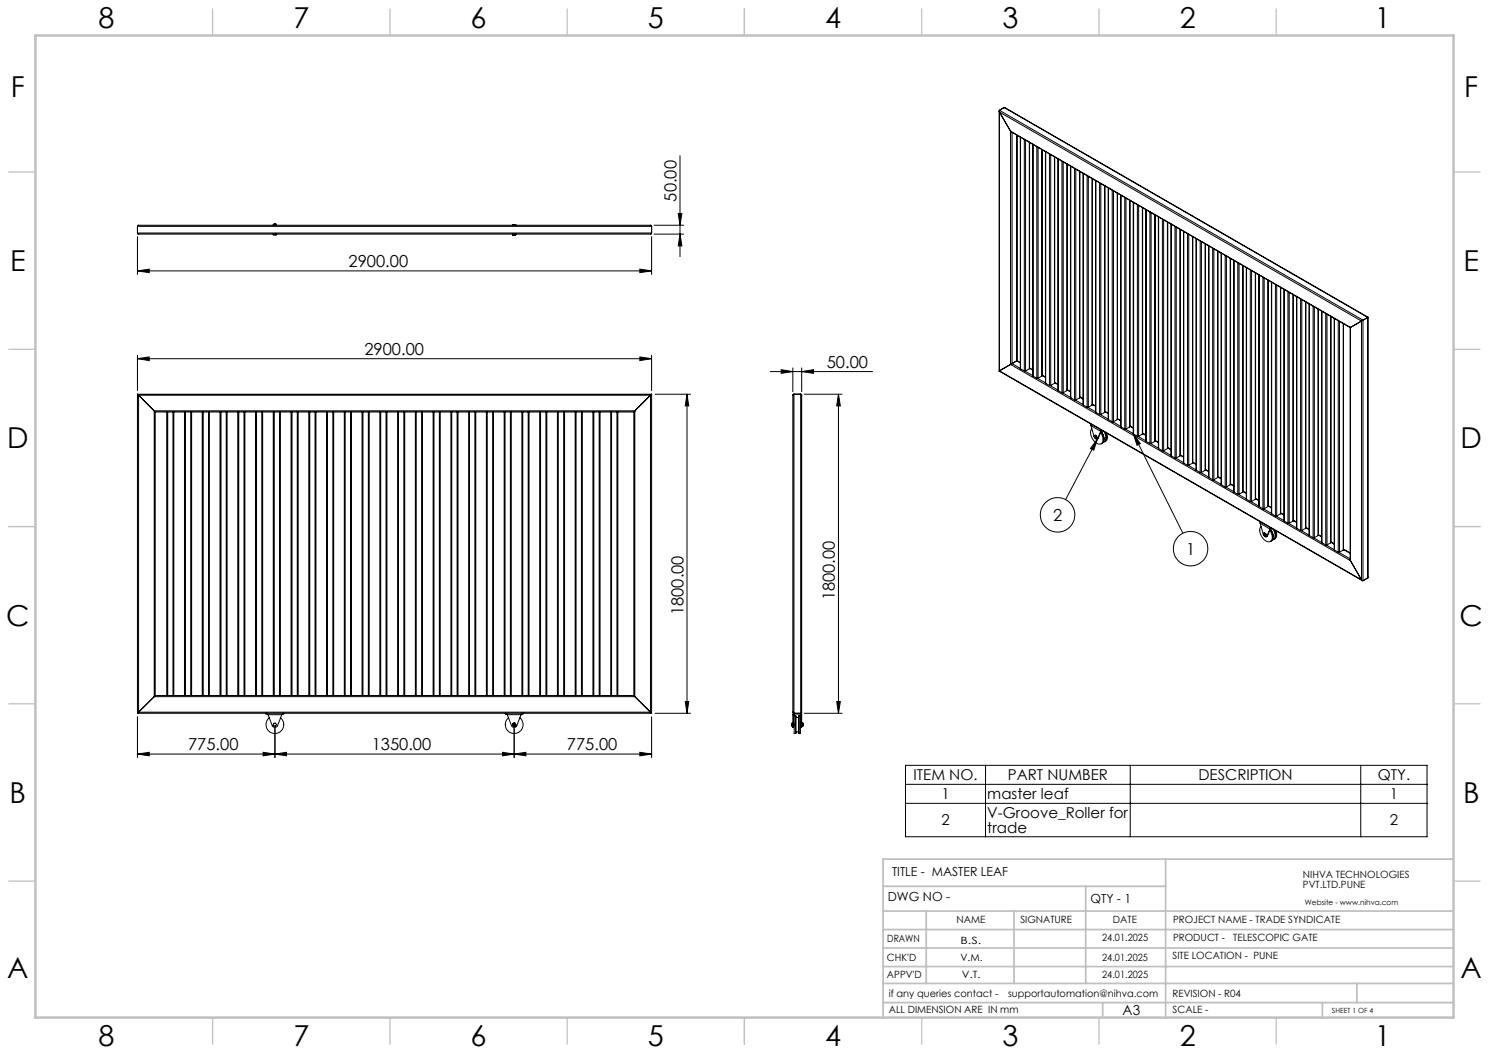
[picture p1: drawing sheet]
<svg xmlns="http://www.w3.org/2000/svg" width="420mm" height="297mm" viewBox="0 0 420 297" stroke-linecap="round" stroke-linejoin="round" font-family="sans-serif">
<g fill="none" stroke="#000" stroke-width=".28">
<path d="M281.8 31.3v73.4M281.9 31.1v.5M281.9 31.1l102.6 59.2M281.9 31.6l102.1 59M281.9 31.6l3.1 5.4M281.9 31.6v73M283.2 30.3l102.7 59.2M283.2 30.3l102.6 59.2M283.2 30.3l-1.3 .8M285 37l95.8 55.4M285 37l95.9 55.4M285 37v65.8"/>
<path d="M285.5 37.3v65.2M286.8 38.1v63.7M286.9 38.2v63.5M287.8 38.7v65.2M287.9 38.7v65.3M288.9 39.3v65.3M289.3 39.5v65.1M191.8 43.9v28.5M290.3 40.1v63.9M290.4 40.2l-.1 63.8M291.3 40.7l.1 65.4M291.4 40.8v65.3"/>
<path d="M292.5 41.4v65.3M292.8 41.6v65.1M293.9 42.2v63.9M294 42.3l-.1 63.8M294.9 42.8l.1 65.3M295 42.8v65.3M296 43.4v65.3M296.4 43.6v65.1M297.4 44.2v63.9M297.5 44.3l-.1 63.8M298.4 44.8l.1 65.4M298.5 44.9v65.3"/>
<path d="M299.5 45.5v65.3M299.9 45.7v65.1M301 46.3v63.9M301.9 46.9l.1 65.3M302 46.9v65.3M303.1 47.5v65.3M303.5 47.7v65.1M304.5 48.3v63.9M304.6 48.4l-.1 63.8M305.5 48.9l.1 65.4M305.6 49v65.3M306.6 49.6v65.3"/>
<path d="M307 49.8v65.1M308 50.4v63.9M308.1 50.4l-.1 63.9M309 50.9l.1 65.4M309.1 51v65.3M310.2 51.6v65.3M310.5 51.8v65.1M311.6 52.4v63.9M311.7 52.5l-.1 63.8M312.6 53l.1 65.4M312.7 53.1v65.3M313.7 53.7v65.3"/>
<path d="M314.1 53.9v65.1M315.1 54.5v63.9M315.2 54.5l-.1 63.9M316.1 55l.1 65.4M316.2 55.1v65.3M317.3 55.7v65.3M317.6 55.9v65.1M318.7 56.5v63.9M319.7 57.1v65.2M319.8 57.1v65.3M320.8 57.7v65.3M321.2 58v65"/>
<path d="M322.2 58.6v63.8M322.3 58.6l-.1 63.8M323.2 59.1l.1 65.4M323.3 59.2v65.3M324.3 59.8v65.3M38.8 76.4l3.3-.5v1zM38.8 65.7l.2 .3h144.6l.2-.3M38.8 63.8v1.9M38.8 66.7v10.7M38.8 76.4h145M38.8 63.8h145M38.8 65.7h145"/>
<path d="M77.1 63.5v-.1h.9v.1M77.1 66v.2h.9v-.2M77.1 63.3h.8M77.1 63.3v.1M77.3 63.4v.1M77.3 66v.2M77.3 63.2h.4M77.8 63.4v.1M77.8 66v.2M77.9 63.3v.1M144.6 63.5v-.2h.9v.2M144.6 66v.2h.9"/>
<path d="M144.6 66.2h.9M144.6 66.2h.1M144.8 63.3v.2M144.8 66v.2M144.9 66.3h.3M145.3 63.3v.2M145.3 66v.2M145.5 66v.2M180.5 75.9l3.3 .5-3.3 .5zM183.5 63.5l.3 .3M183.5 63.5h-144.5l-.2 .3M183.8 66.7v10.7"/>
<path d="M183.8 63.8v1.9M184.5 66h8.3M184.5 63.5h8.3M191.3 60.2h1l-.5 3.3zM191.8 66l.5 3.4h-1zM324.7 60v65.1M325.8 60.6v63.9M326.7 61.2l.1 65.3M326.8 61.2v65.3M327.9 61.8v65.3M328.2 62.1v65M329.3 62.6v63.9"/>
<path d="M329.4 62.7l-.1 63.8M330.3 63.2l.1 65.4M330.4 63.2v65.4M331.4 63.9v65.3M331.8 64.1v65.1M332.8 64.7v63.9M332.9 64.7l-.1 63.9M333.8 65.3l.1 65.3M333.9 65.3v65.3M335 65.9v65.3M335.3 66.1v65.1M336.4 66.7v63.9"/>
<path d="M336.4 66.8v63.8M337.4 67.3l.1 65.3M337.5 67.3v65.3M338.5 68v65.3M338.9 68.2v65.1M339.9 68.8v63.8M340 68.8l-.1 63.8M340.9 69.4l.1 65.3M341 69.4v65.3M342.1 70v65.3M342.4 70.2v65.1M343.5 70.8v63.9"/>
<path d="M343.5 70.9v63.8M344.5 71.4v65.3M345.6 72.1v65.3M345.9 72.2v65.2M347 72.9v63.8M347.1 72.9l-.1 63.8M348 73.4v65.3M348.1 73.5v65.3M349.1 74.1v65.3M349.5 74.3v65.1M350.6 74.9v63.9M350.6 75v63.8"/>
<path d="M351.5 75.5v65.2M351.6 75.5v65.3M352.7 76.2v65.3M353 76.3v65.2M354.1 77v63.8M354.2 77l-.1 63.8M355.1 77.5v65.3M355.2 77.6v65.3M356.2 78.2v65.3M356.6 78.4v65.1M357.6 79v63.9M357.7 79.1l-.1 63.8"/>
<path d="M358.6 79.6v65.2M358.7 79.6v65.3M359.8 80.2v65.4M360.1 80.4v65.2M361.2 81.1v63.8M362.2 81.6v65.3M362.2 81.7v65.3M363.3 82.3v65.3M363.6 82.5v65.1M364.7 83.1v63.9M364.8 83.1l-.1 63.9M365.7 83.7v65.2"/>
<path d="M365.8 83.7v65.3M366.9 84.3v65.3M367.2 84.5v65.1M368.3 85.2v63.8M369.3 85.7v65.3M369.3 85.8v65.3M370.4 86.4v65.3M370.7 86.6v65.1M371.8 87.2v63.9M371.9 87.2l-.1 63.9M372.8 87.8v65.2M372.9 87.8v65.3"/>
<path d="M373.9 88.4v65.3M374.3 88.6v65.1M375.4 89.2v63.9M375.4 89.3v63.8M376.3 89.8v65.2M376.4 89.8v65.3M377.5 90.4v65.3M377.8 90.7v65M378.9 91.3v63.8M379 91.3l-.1 63.8M380.8 92.4v65.5M380.9 92.4h-.1"/>
<path d="M380.9 92.4v65.7M384 90.6v72.9M384 90.6l-3.1 1.8M384.5 90.3l-.5 .3M384.5 90.3v73.5M385.8 89.5v73.5M385.8 89.5l-1.3 .8M385.9 89.5l-.1 73.5M385.9 89.5h-.1M38.8 111.2l.3 .3M38.8 111.2v90M38.8 111.2h145"/>
<path d="M38.8 101.2l3.3-.5v1zM38.8 100.2v10M38.8 101.2h145M39.1 111.5h144.4M39.1 111.5l4.4 4.4M39.1 111.5v89.4M43.5 115.9l.3 .3M43.5 115.9h135.6M43.5 115.9v80.6M43.8 116.2h3.5M43.8 116.2v80M47 116.2v80"/>
<path d="M47.3 116.2h1.5M47.3 116.2v80M48.8 116.2h.2M48.8 116.2v80M49 116.2h3.3M49 116.2v80M52 116.2v80M52.3 116.2h1.5M52.3 116.2v80M53.8 116.2h.2M53.8 116.2v80M54 116.2h3.3"/>
<path d="M54 116.2v80M57 116.2v80M57.3 116.2h1.5M57.3 116.2v80M58.8 116.2h.2M58.8 116.2v80M59 116.2h3.3M59.1 116.2v80M62.1 116.2v80M62.3 116.2h1.5M62.3 116.2v80M63.8 116.2h.2"/>
<path d="M63.8 116.2v80M64 116.2h3.3M64.1 116.2v80M67.1 116.2v80M67.3 116.2h1.5M67.3 116.2v80M68.8 116.2h3.6M68.8 116.2v80M69.1 116.2v80M72.1 116.2v80M72.4 116.2h1.4M72.4 116.2v80"/>
<path d="M73.8 116.2h3.6M73.8 116.2v80M74.1 116.2v80M77.1 116.2v80M77.4 116.2h1.4M77.4 116.2v80M78.8 116.2h3.6M78.8 116.2v80M79.1 116.2v80M82.1 116.2v80M82.4 116.2h1.5M82.4 116.2v80"/>
<path d="M83.9 116.2h3.5M83.9 116.2v80M84.1 116.2v80M87.1 116.2v80M87.4 116.2h1.5M87.4 116.2v80M88.9 116.2h3.5M88.9 116.2v80M89.1 116.2v80M92.1 116.2v80M92.4 116.2h1.5M92.4 116.2v80"/>
<path d="M93.9 116.2h3.5M93.9 116.2v80M94.1 116.2v80M97.1 116.2v80M97.4 116.2h1.5M97.4 116.2v80M98.9 116.2h3.5M98.9 116.2v80M99.1 116.2v80M102.1 116.2v80M102.4 116.2h1.5M102.4 116.2v80"/>
<path d="M103.9 116.2h3.5M103.9 116.2v80M104.1 116.2v80M107.1 116.2v80M107.4 116.2h1.5M107.4 116.2v80M108.9 116.2h3.5M108.9 116.2v80M109.1 116.2v80M112.1 116.2v80M112.4 116.2h1.5M112.4 116.2v80"/>
<path d="M113.9 116.2h3.5M113.9 116.2v80M114.2 116.2v80M117.2 116.2v80M117.4 116.2h1.5M117.4 116.2v80M118.9 116.2h3.5M118.9 116.2v80M119.2 116.2v80M122.2 116.2v80M122.4 116.2h1.5M122.4 116.2v80"/>
<path d="M123.9 116.2h3.5M123.9 116.2v80M124.2 116.2v80M127.2 116.2v80M127.4 116.2h1.5M127.4 116.2v80M128.9 116.2h3.5M128.9 116.2v80M129.2 116.2v80M132.2 116.2v80M132.4 116.2h1.5M132.4 116.2v80"/>
<path d="M133.9 116.2h.3M133.9 116.2v80M134.2 116.2h3.2M134.2 116.2v80M137.2 116.2v80M137.4 116.2h1.6M137.4 116.2v80M139 116.2h.2M139 116.2v80M139.2 116.2h3.3M139.2 116.2v80M142.2 116.2v80"/>
<path d="M142.5 116.2h1.5M142.5 116.2v80M144 116.2h.2M144 116.2v80M144.2 116.2h3.3M144.2 116.2v80M147.2 116.2v80M147.5 116.2h1.5M147.5 116.2v80M149 116.2h.2M149 116.2v80M149.2 116.2h3.3"/>
<path d="M149.2 116.2v80M152.2 116.2v80M152.5 116.2h1.5M152.5 116.2v80M154 116.2h.2M154 116.2v80M154.2 116.2h3.3M154.2 116.2v80M157.2 116.2v80M157.5 116.2h1.5M157.5 116.2v80M159 116.2h.2"/>
<path d="M159 116.2v80M159.2 116.2h3.3M159.2 116.2v80M162.2 116.2v80M162.5 116.2h1.5M162.5 116.2v80M164 116.2h.2M164 116.2v80M164.2 116.2h3.3M164.3 116.2v80M167.3 116.2v80M167.5 116.2h1.5"/>
<path d="M167.5 116.2v80M169 116.2h.2M169 116.2v80M169.2 116.2h3.3M169.3 116.2v80M172.3 116.2v80M172.5 116.2h1.5M172.5 116.2v80M174 116.2h.2M174 116.2v80M174.2 116.2h4.6M174.3 116.2v80"/>
<path d="M178.8 116.2v80M179.1 115.9l-.3 .3M179.1 115.9v80.6M180.5 100.7l3.3 .5-3.3 .5zM183.5 111.5v89.4M183.5 111.5l-4.4 4.4M183.8 111.2l-.3 .3M183.8 111.2v90M183.8 100.2v10M184.8 111.2h10M193.8 111.2l.5 3.3h-1zM193.8 111.2v90"/>
<path d="M217.3 104.8h28.8M220.3 104.3l3.3 .5-3.3 .5zM223.6 103.8v6.7M223.9 111.2l-.3 .3v89.4M223.9 111.2h1.9M223.9 111.2v90M225.8 111.2l.3 .3M225.8 111.2v90M226.1 111.5v89.5l-.3 .2M226.1 104.8l3.3-.5v1zM226.1 103.8v6.7M226.8 111.2h10.7"/>
<path d="M236.5 111.2l.5 3.3h-1zM236.5 111.2v90M281.8 104.7l102.4 59.1M281.9 104.6l-.1 .1M281.9 104.6l102.1 58.9M285 102.8l95.9 55.3M285 102.8l-3.1 1.8M285.5 102.5l-.5 .3M285.5 102.5l2.3 1.4M286.8 101.8l-1.3 .7M286.8 101.8l1 .6M286.9 101.7l-.1 .1"/>
<path d="M286.9 101.7l.9 .6M287.8 103.9l.1 .1M287.9 104l1 .6M288.9 104.6h.4M289.1 104.7l2.2 1.2M290.3 104l-1 .6M290.4 103.8l.9 .5M290.4 103.9l.9 .5M291.4 106.1l1.1 .6M292.5 106.7h.3M292.7 106.7l2.2 1.3M293.9 106.1l-1.1 .6"/>
<path d="M294 105.8l.9 .6M295 108.1l1 .6M296 108.7h.4M296.2 108.8l2.2 1.2M297.4 108.1l-1 .6M297.5 107.8l.9 .6M297.5 107.9l.9 .6M298.5 110.2l1 .6M299.5 110.8h.4M299.8 110.8l2.1 1.3M301 110.2l-1.1 .6M301 109.9l.9 .6"/>
<path d="M301 110l.9 .5M302 112.2l1.1 .6M303.1 112.8h.4M303.3 112.9l2.2 1.2M304.5 112.2l-1 .6M304.6 111.9l.9 .6M304.6 112l.9 .6M305.6 114.3l1 .6M306.6 114.9h.4M306.8 114.9l2.2 1.3M307.6 119.6l.1 .4M308 114.3l-1 .6"/>
<path d="M308.1 114l.9 .5M308.1 114.1l.9 .5M309.1 116.3l1.1 .6M310.2 116.9h.3M310.4 116.9l2.2 1.3M311.6 116.3l-1.1 .6M311.7 116l.9 .6M311.7 116.1l.9 .6M312.7 118.4l1 .6M313.7 119h.4M313.9 119l2.2 1.3M315.1 118.4l-1 .6"/>
<path d="M315.2 118.1l.9 .5M315.2 118.2l.9 .5M307.7 120l.9 3.1a.65 .65 0 0 0 .3 .6 .65 .65 0 0 0 .7 0M307.7 120l2.8 1.7M308 120.9a3.2 3.2 0 0 0 1.6 4.3 1.17 1.17 0 0 0 1.4-.4 1.17 1.17 0 0 0 .1-1.3l-.7-1.5M308.8 122.8l.5 .1M308.8 122.8l-.2 .2 .2 .5 .3 .1M308.8 122.8l.3 .2M309.1 123l.2 .4M309.3 122.9l.1 .4M309.3 122.9l-.2 .1M309.3 123.4l-.2 .2"/>
<path d="M309.4 123.3l-.3 .3M309.4 123.3l-.1 .1M309.6 123.8l-1.1 3.2-.9-.5zM309.6 123.8l-9 17.1M309.8 123.6l-.3 .3M309.8 123.6l-.2 .1M310.5 121.7l-.9 2M310.5 121.6v.1M310.6 121.7l.5 .8 .3 1.4-.3-1.3zM310.6 121.6l-.8 2M310.9 121.5l-.4 .2M311.1 121.6h-.6"/>
<path d="M311.4 123.9l-.2 .8-.6 .5M311.4 121.7a2.02 2.02 0 0 1-.1 2.9M311.7 121.9a1.85 1.85 0 0 1-.4 2.8h-.1M312.1 122.2a1.73 1.73 0 0 1-.5 2.4M316.2 120.4l1.1 .6M317.3 121h.3M317.5 121l2.2 1.3M318.7 120.4l-1.1 .6M318.7 120.1l1 .5M318.7 120.2l1 .6M319.7 122.3l.1 .1M319.7 122.4l1.9 2.7-.9 .5z"/>
<path d="M319.7 122.4l14 28M319.8 122.4l1 .6M320.8 123h.4M321 123.1l2.2 1.3M322.2 122.4l-1 .6M322.3 122.2l.9 .5M322.3 122.3l.9 .5M323.3 124.5l1 .6M324.3 125.1h.4M324.6 125.1l2.1 1.3M325.8 124.5l-1.1 .6M325.8 124.2l.9 .5"/>
<path d="M325.8 124.3l.9 .5M326.8 126.5l1.1 .6M327.9 127.1h.3M328.1 127.2l2.2 1.2M329.3 126.5l-1.1 .6M329.4 126.3l.9 .5M329.4 126.4l.9 .5M330.4 128.6l1 .6M331.4 129.2h.4M331.6 129.2l2.2 1.3M332.8 128.6l-1 .6M332.9 128.3l.9 .5"/>
<path d="M332.9 128.4l.9 .5M333.9 130.6l1.1 .6M335 131.2h.3M335.2 131.3l2.2 1.2M336.4 130.6l-1.1 .6M336.4 130.3l1 .6M336.4 130.5l1 .5M337.5 132.6l1 .7M338.5 133.3h.4M338.7 133.3l2.2 1.3M339.9 132.6l-1 .7M340 132.4l.9 .5"/>
<path d="M340 132.5l.9 .5M341 134.7l1.1 .6M342.1 135.3h.3M342.3 135.4l2.2 1.2M343.5 134.7l-1.1 .6M343.5 134.4l1 .6M343.5 134.5l1 .6M344.5 136.7h.1M344.5 136.7l1.1 .7M345.6 137.4h.3M345.8 137.4l2.2 1.3M347 136.7l-1.1 .7"/>
<path d="M347.1 136.5l.9 .5M347.1 136.6l.9 .5M348 138.7l.1 .1M348.1 138.8l1 .6M349.1 139.4h.4M349.4 139.4l2.1 1.3M350.6 138.8l-1.1 .6M350.6 138.5l.9 .6M350.6 138.6l.9 .6M351.5 140.7l.1 .1M351.6 140.8l1.1 .7M352.7 141.5h.3"/>
<path d="M352.9 141.5l2.2 1.3M354.1 140.8l-1.1 .7M354.2 140.6l.9 .5M354.2 140.7l.9 .5M355.1 142.8l.1 .1M355.2 142.9l1 .6M355.3 147.1l.2 .5M355.5 147.6l.8 3a.65 .65 0 0 0 .3 .7 .65 .65 0 0 0 .8-.1M355.5 147.6l2.7 1.6M355.7 148.5a3.1 3.1 0 0 0 2.5 4.3 2.04 2.04 0 0 0 .2-3l-.2-.3M356.2 143.5h.4M356.4 150.5a.28 .28 0 0 1 .5 .2 .28 .28 0 0 1-.3 .4z"/>
<path d="M356.4 143.5l2.2 1.3M356.5 150.5a.43 .43 0 0 0 0 .4 .43 .43 0 0 0 .4 .2M356.5 150.5h.1M356.5 150.5h.2M356.5 150.7l.3 .1-.1 .2M356.5 150.5l.4 .1v.5M356.6 150.4l.4 .1M356.6 150.4l.1 .1M356.6 150.4l-.1 .1M356.7 150.5l.3 .2M356.7 150.5h.2M356.8 151.2h.1"/>
<path d="M356.9 151.1h.1M356.9 150.5l.1 .2M357 150.7v.4M357 151.1h-.1M357 150.7v.3M357 151.1l-.1 .1M357 150.5l.2 .4M357 150.5h-.1M357 151v.1M357.2 150.9l-.3 .3M357.2 150.9l-.2 .1M357.5 151.2l-.3 .2"/>
<path d="M357.5 151.2h-.1M357.6 142.9l-1 .6M357.7 142.6l.9 .6M357.7 142.7l.9 .6M358.2 149.2l-.8 2M358.2 149.2h.1M358.4 149.2l-.9 2M358.6 149l-.4 .2M358.6 144.8l.1 .1M358.7 144.9l1.1 .7M358.8 149.1l-.6 .1M359.1 151.4l-.1-1.1-.7-1.1a2.45 2.45 0 0 1 .3 3.4l-.2 .1"/>
<path d="M359.1 149.3a1.99 1.99 0 0 1-.1 2.9M359.4 149.4a1.86 1.86 0 0 1-.3 2.9h-.2M359.8 145.6h.3M359.9 149.7a1.8 1.8 0 0 1-.6 2.4M360 145.6l2.2 1.3M361.2 144.9l-1.1 .7M361.2 144.7l1 .5M361.2 144.8l1 .5M362.2 146.9v.1M362.2 147l1.1 .6M363.3 147.6h.3M363.5 147.6l2.2 1.3"/>
<path d="M364.7 147l-1.1 .6M364.8 146.7l.9 .5M364.8 146.8l.9 .6M365.7 148.9l.1 .1M365.8 149l1.1 .6M366.9 149.6h.3M367.1 149.7l2.2 1.3M368.3 149l-1.1 .6M368.3 148.8l1 .5M368.3 148.9l1 .5M369.3 151v.1M369.3 151.1l1.1 .6"/>
<path d="M370.4 151.7h.3M370.6 151.7l2.2 1.3M371.8 151.1l-1.1 .6M371.9 150.8l.9 .5M371.9 150.9l.9 .5M372.8 153l.1 .1M372.9 153.1l1 .6M373.9 153.7h.4M374.2 153.8l2.1 1.2M375.4 153.1l-1.1 .6M375.4 152.9l.9 .5M375.4 152.9l.9 .6"/>
<path d="M376.3 155l.1 .1M376.4 155.1l1.1 .6M377.5 155.7h.3M377.7 155.8l3.1 1.8M378.9 155.1l-1.1 .6M379 154.9l1.8 1.1M379 155l1.8 1.1M380.8 157.9l.1 .2M380.9 158.1l3.1 5.4M384 163.5l.5 .3M385.8 163l-1.3 .8M43.5 196.5h135.6"/>
<path d="M43.5 196.5l-4.4 4.4M43.8 196.2l-.3 .3M43.8 196.2h3.5M47.3 196.2h1.5M48.8 196.2h.2M49 196.2h3.3M52.3 196.2h1.5M53.8 196.2h.2M54 196.2h3.3M57.3 196.2h1.5M58.8 196.2h.2M59 196.2h3.3"/>
<path d="M62.3 196.2h1.5M63.8 196.2h.2M64 196.2h3.3M67.3 196.2h1.5M68.8 196.2h3.6M72.4 196.2h1.4M73.8 196.2h3.6M77.4 196.2h1.4M78.8 196.2h3.6M82.4 196.2h1.5M83.9 196.2h3.5M87.4 196.2h1.5"/>
<path d="M88.9 196.2h3.5M92.4 196.2h1.5M93.9 196.2h3.5M97.4 196.2h1.5M98.9 196.2h3.5M102.4 196.2h1.5M103.9 196.2h3.5M107.4 196.2h1.5M108.9 196.2h3.5M112.4 196.2h1.5M113.9 196.2h3.5M117.4 196.2h1.5"/>
<path d="M118.9 196.2h3.5M122.4 196.2h1.5M123.9 196.2h3.5M127.4 196.2h1.5M128.9 196.2h3.5M132.4 196.2h1.5M133.9 196.2h.3M134.2 196.2h3.2M137.4 196.2h1.6M139 196.2h.2M139.2 196.2h3.3M142.5 196.2h1.5"/>
<path d="M144 196.2h.2M144.2 196.2h3.3M147.5 196.2h1.5M149 196.2h.2M149.2 196.2h3.3M152.5 196.2h1.5M154 196.2h.2M154.2 196.2h3.3M157.5 196.2h1.5M159 196.2h.2M159.2 196.2h3.3M162.5 196.2h1.5"/>
<path d="M164 196.2h.2M164.2 196.2h3.3M167.5 196.2h1.5M169 196.2h.2M169.2 196.2h3.3M172.5 196.2h1.5M174 196.2h.2M174.2 196.2h4.6M178.8 196.2l.3 .3M179.1 196.5l4.4 4.4M193.3 197.9h1l-.5 3.3zM236 197.9h1l-.5 3.3z"/>
<path d="M38.8 201.2h145M38.8 212.7l3.3-.5v1zM38.8 202.2v11.5M39.1 200.9l-.3 .3M39.1 200.9h144.4M74.2 212.2l3.3 .5-3.3 .5zM75 201.2l.6 .4-.6-.2zM75.6 201.6l1.2 3.1a.8 .8 0 0 0 .7 .5 .8 .8 0 0 0 .8-.5l1.2-3.1M75.6 201.6h3.9M75.9 202.5a2.51 2.51 0 0 0-.2 3.6 2.51 2.51 0 0 0 3.7 0 2.51 2.51 0 0 0-.3-3.6M77.3 204h.5l.2 .4-.2 .4h-.5l-.2-.4zM77.5 212.7l3.3-.5v1z"/>
<path d="M77.5 205.4v8.3M79.5 201.5l.5-.3v.2zM141.7 212.2l3.3 .5-3.3 .5zM142.5 201.2l.6 .4-.6-.2zM143.1 201.6l1.2 3.1a.8 .8 0 0 0 .7 .5 .8 .8 0 0 0 .8-.5l1.2-3.1M143.1 201.6h3.9M143.4 202.5a2.5 2.5 0 0 0-.2 3.6 2.5 2.5 0 0 0 3.7 0 2.5 2.5 0 0 0-.3-3.6M144.8 204h.5l.2 .4-.2 .4h-.5a.46 .46 0 0 1 0-.8zM145 212.7l3.3-.5v1zM145 205.4v8.3M147 201.6l.5-.4v.2zM180.5 212.2l3.3 .5-3.3 .5z"/>
<path d="M183.5 200.9l.3 .3M183.8 202.2v11.5M183.8 212.7h-145M184.8 201.2h10M223.4 204.7h.1M223.4 204.2v.4M223.4 204v.7M223.4 204v.8M223.4 204.8h.2M223.4 204h.2M223.5 204.4h.1M223.5 204v.8"/>
<path d="M223.6 204.7v.5h.2v-.5M223.6 200.9l.3 .3M223.6 201.6v3.1M223.6 201.6h.2M223.6 204.7h.2M223.8 204.2h.2M223.8 204.6h.2M223.8 201.6v3.1M223.9 201.2h1.9M224 201.4l-.1-.2-.3 .4M224 201.4l-.2 .2M224 201.4h1.7"/>
<path d="M224.4 201.9v5M224.4 201.9h-.4v5h.4M224.4 201.9l.1 .1M224.5 206.8l.4-.4 .4 .4M224.5 202l.3 .4 .3-.1 .2-.3M224.5 202v4.8M224.5 206.8l-.1 .1M225.3 202v4.8M225.3 206.8l.1 .1M225.4 201.9v5M225.4 201.9h.4v5h-.4M225.4 201.9l-.1 .1"/>
<path d="M225.7 201.4v-.2h.3l.1 .4M225.7 201.4l.3 .2M225.8 204.2h.2M225.8 204.6h.2M226 204.7v.5h.1v-.5M226 201.6h.1M226 204.7h.1M226 201.6v3.1M226.1 201.6v3.1M226.1 204.8h.2M226.1 204h.2M226.1 204.4h.2"/>
<path d="M226.3 204.8h.1M226.3 204h.1M226.3 204v.8M226.4 204.2v.4M226.8 201.2h10.7M255.4 215.9h147.1v20.1h-147.1zM278 215.9v20.1M318.8 215.9v20.1M383.8 215.9v20.1M255.4 221.2h147.1M255.4 226.6h147.1"/>
<circle cx="298.3" cy="145.2" r="4.9"/>
<circle cx="335.8" cy="154.8" r="4.9"/>
<circle cx="356.6" cy="150.9" r=".17"/>
<circle cx="145" cy="204.4" r=".21"/>
<circle cx="145" cy="204.4" r=".35"/>
<circle cx="145" cy="204.4" r=".41"/>
</g>
<g fill="none" stroke="#c0c0c0" stroke-width=".35">
<path d="M60 2.5v7.5M110 2.5v7.5M160 2.5v7.5M210 2.5v7.5M260 2.5v7.5M310 2.5v7.5M360 2.5v7.5M2.5 48.5h7.5M410 48.5h7.5M2.5 98.5h7.5M410 98.5h7.5M2.5 148.5h7.5"/>
<path d="M410 148.5h7.5M2.5 198.5h7.5M410 198.5h7.5M2.5 248.5h7.5M410 248.5h7.5M60 287v7.5M110 287v7.5M160 287v7.5M210 287v7.5M260 287v7.5M310 287v7.5M360 287v7.5"/>
</g>
<g fill="none" stroke="#c0c0c0" stroke-width=".5">
<path d="M249.1 257h160.9M249.1 250h79.7M261.3 257v20.4M286 257v20.4M306.2 250v27.4M328.8 242.3v44.7M410 242.3h-160.9v44.7M249.1 272.6h160.9M249.1 267.4h160.9M249.1 262.2h160.9M249.1 277.4h160.9M382.7 277.4v5.4"/>
<path d="M249.1 282.8h160.9M311 282.8v4.2M373 282.8v4.2"/>
</g>
<path d="M10 10h400v277h-400z" fill="none" stroke="#c0c0c0" stroke-width=".7"/>
<g fill="#000">
<path d="M191.8 66l.5 3.4h-1zM191.3 60.2h1l-.5 3.3z"/>
<path d="M38.8 101.2l3.3-.5v1zM180.5 100.7l3.3 .5-3.3 .5zM38.8 212.7l3.3-.5v1zM74.2 212.2l3.3 .5-3.3 .5zM38.8 76.4l3.3-.5v1zM180.5 75.9l3.3 .5-3.3 .5zM220.3 104.3l3.3 .5-3.3 .5zM226.1 104.8l3.3-.5v1zM309.6 123.8l-1.1 3.2-.9-.5zM319.7 122.4l1.9 2.7-.9 .5z"/>
<path d="M193.8 111.2l.5 3.3h-1zM193.3 197.9h1l-.5 3.3zM236.5 111.2l.5 3.3h-1zM236 197.9h1l-.5 3.3z"/>
<path d="M77.5 212.7l3.3-.5v1zM141.7 212.2l3.3 .5-3.3 .5z"/>
<path d="M180.5 212.2l3.3 .5-3.3 .5zM145 212.7l3.3-.5v1z"/>
</g>
<g font-size="8.1">
<text x="27.8" y="8">8</text>
<text x="82.8" y="8">7</text>
<text x="132.8" y="8">6</text>
<text x="182.8" y="8">5</text>
<text x="232.8" y="8">4</text>
<text x="282.8" y="8">3</text>
<text x="332.8" y="8">2</text>
<text x="387.8" y="8">1</text>
<text x="3" y="27.2">F</text>
<text x="413" y="27.2">F</text>
<text x="2.8" y="76.5">E</text>
<text x="412.8" y="76.5">E</text>
<text x="2" y="126.5">D</text>
<text x="412" y="126.5">D</text>
<text x="1.7" y="176.5">C</text>
<text x="411.7" y="176.5">C</text>
<text x="2.7" y="226.5">B</text>
<text x="412.7" y="226.5">B</text>
<text x="2" y="275.7">A</text>
<text x="412" y="275.7">A</text>
<text x="27.8" y="295">8</text>
<text x="82.8" y="295">7</text>
<text x="132.8" y="295">6</text>
<text x="182.8" y="295">5</text>
<text x="232.8" y="295">4</text>
<text x="282.8" y="295">3</text>
<text x="332.8" y="295">2</text>
<text x="387.8" y="295">1</text>
</g>
<g font-size="4.7">
<text x="190.8" y="56.8" transform="rotate(-90 190.8 56.8)">50.00</text>
<text x="98.3" y="75.4">2900.00</text>
<text x="102.8" y="100.2">2900.00</text>
<text x="233.2" y="103.8">50.00</text>
<text x="297" y="146.9">2</text>
<text x="334.6" y="156.5">1</text>
<text x="192.8" y="173.5" transform="rotate(-90 192.8 173.5)">1800.00</text>
<text x="235.5" y="169.3" transform="rotate(-90 235.5 169.3)">1800.00</text>
<text x="53.1" y="211.7">775.00</text>
<text x="104.8" y="211.7">1350.00</text>
<text x="159.9" y="211.7">775.00</text>
</g>
<g font-size="4.2">
<text x="257.7" y="220.1">ITEM NO.</text>
<text x="284.3" y="220.1">PART NUMBER</text>
<text x="338" y="220.1">DESCRIPTION</text>
<text x="388.6" y="220.1">QTY.</text>
<text x="265.5" y="225.4">1</text>
<text x="278.5" y="225.4">master leaf</text>
<text x="392" y="225.4">1</text>
<text x="265.5" y="232.8">2</text>
<text x="278.5" y="230.8">V-Groove_Roller for</text>
<text x="392" y="232.8">2</text>
<text x="278.5" y="234.9">trade</text>
</g>
<text font-size="3.9" x="316.7" y="286.4">A3</text>
<g font-size="3.5">
<text x="251.6" y="247">TITLE - MASTER LEAF</text>
<text x="250.4" y="254.2">DWG NO -</text>
<text x="307.6" y="254.8">QTY - 1</text>
</g>
<g font-size="2.8">
<text x="367.5" y="247.7">NIHVA TECHNOLOGIES</text>
<text x="367.5" y="250.5">PVT.LTD.PUNE</text>
<text x="269.8" y="260.4">NAME</text>
<text x="287.8" y="260.4">SIGNATURE</text>
<text x="313.9" y="260.5">DATE</text>
<text x="330.9" y="260.5">PROJECT NAME - TRADE SYNDICATE</text>
<text x="250.3" y="265.7">DRAWN</text>
<text x="270.9" y="266.1">B.S.</text>
<text x="310.9" y="265.5">24.01.2025</text>
<text x="330.9" y="265.5">PRODUCT -</text>
<text x="347.9" y="265.5">TELESCOPIC GATE</text>
<text x="250.2" y="271.1">CHK'D</text>
<text x="250.2" y="275.8">APPV'D</text>
<text x="270.9" y="271.1">V.M.</text>
<text x="271.3" y="275.8">V.T.</text>
<text x="310.9" y="271.1">24.01.2025</text>
<text x="310.9" y="275.8">24.01.2025</text>
<text x="330.7" y="270.6">SITE LOCATION - PUNE</text>
<text x="250.7" y="281.1">if any queries contact -</text>
<text x="284.3" y="281.1">supportautomation@nihva.com</text>
<text x="330.7" y="281.1">REVISION - R04</text>
<text x="250.7" y="285.6">ALL DIMENSION ARE IN mm</text>
<text x="330.7" y="285.6">SCALE -</text>
</g>
<text font-size="2.1" x="368.1" y="255.1">Website - www.nihva.com</text>
<text font-size="2" x="375.7" y="285.6">SHEET 1 OF 4</text>
</svg>
